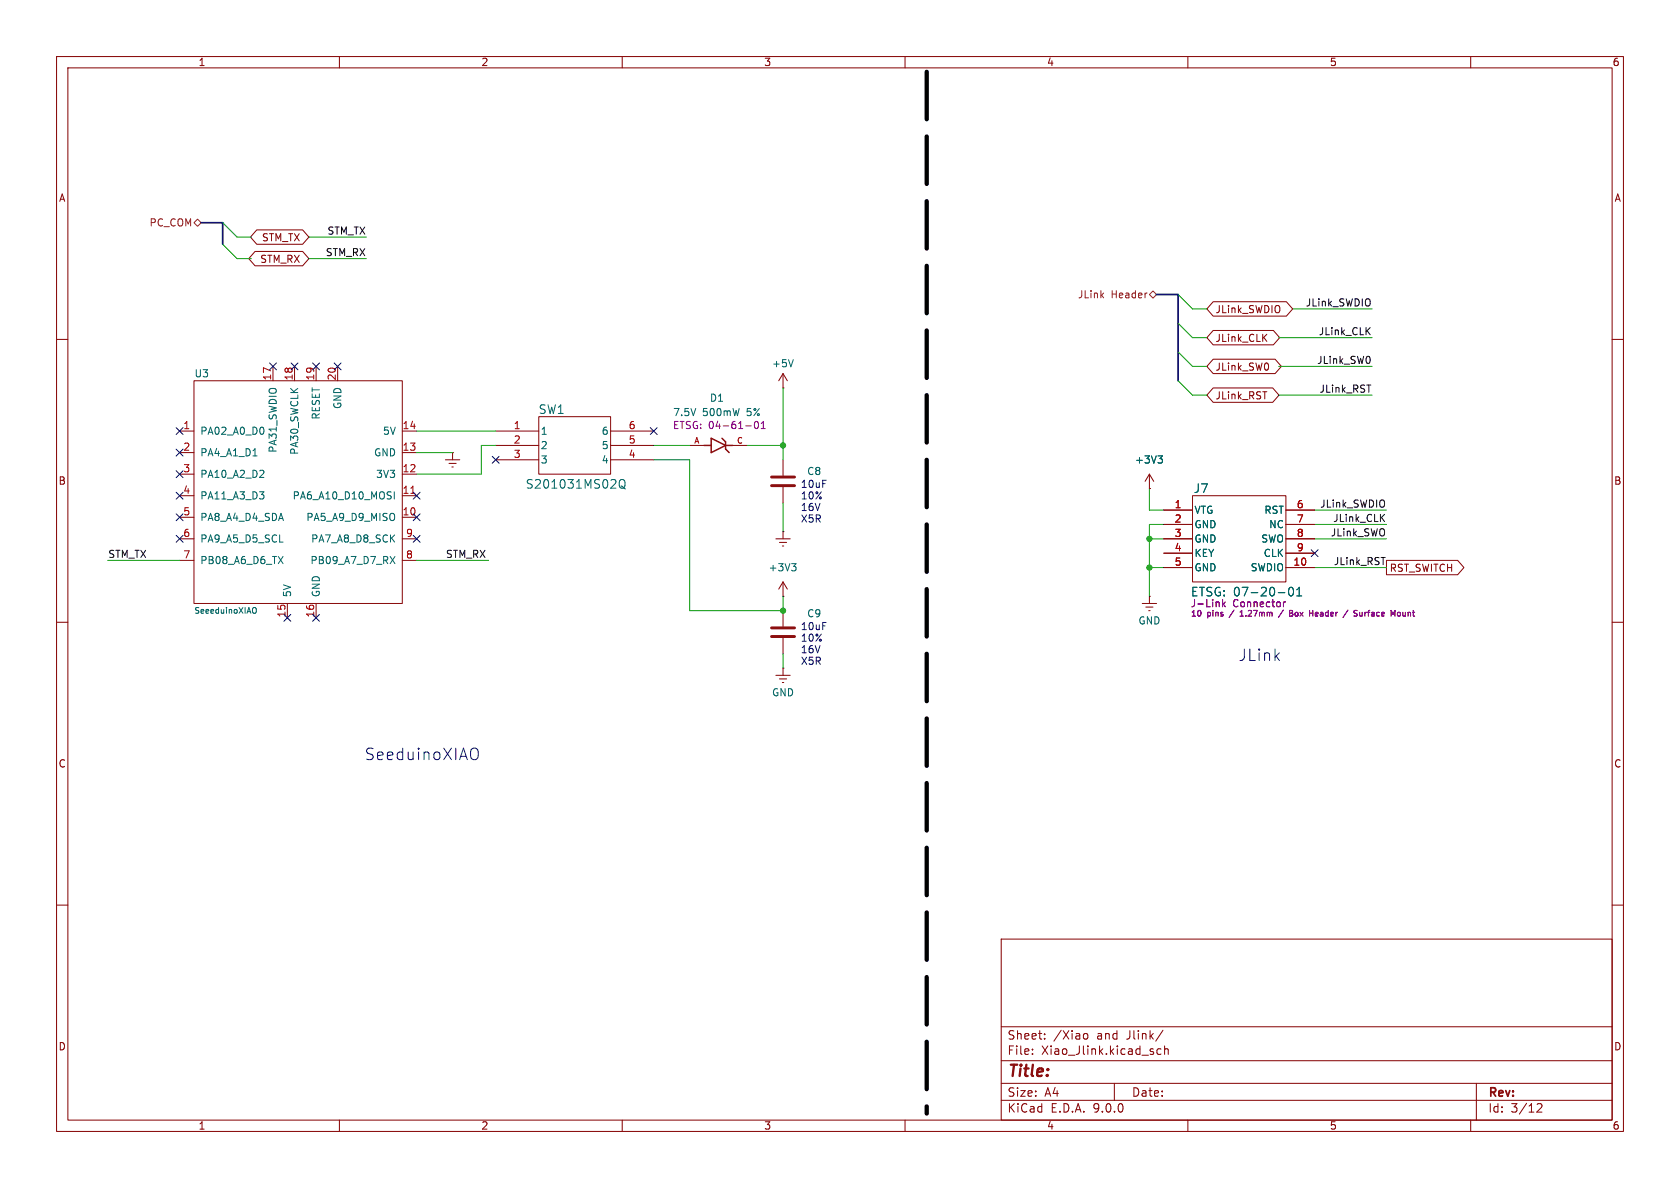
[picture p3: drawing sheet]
<svg xmlns="http://www.w3.org/2000/svg" width="297mm" height="210mm" viewBox="0 0 297 210" stroke-linecap="round" stroke-linejoin="round" font-family="sans-serif">
<g fill="none" stroke="#840000" stroke-width=".18">
<path d="M10 10h277v190h-277zM12 12h273v186h-273zM60 10v2M110 10v2M160 10v2M210 10v2M260 10v2M45.1 44.4h8.4l1.1 1.3-1.1 1.3h-8.4l-1.1-1.3zM45.4 40.6h8.1l1.1 1.3-1.1 1.3h-8.1l-1.1-1.3zM214.5 53.3h12.9l1.1 1.3-1.1 1.3h-12.9l-1.1-1.3zM214.5 58.4h10.6l1.1 1.3-1.1 1.3h-10.6l-1.1-1.3zM223.4 59.6l.6 .8"/>
<path d="M224 59.1l-.8 .7M10 60h2M31.7 76.2h2.6M34.3 67.3h36.8v39.4h-36.8zM48.3 64.8v2.5M52.1 64.8v2.5M55.9 64.8v2.5M59.7 64.8v2.5M71.1 76.2h2.6M87.6 76.2h7.6M87.6 78.7h7.6M95.2 73.7h12.7v10.1h-12.7z"/>
<path d="M107.9 76.2h7.7M107.9 78.7h7.7M121.9 78.7h2.6M129.5 78.7h2.6M138.4 68.6h.1M138.4 66l-.7 1.3M138.4 66l.8 1.3M138.4 66v2.6M214.5 68.6h10.5l1.1 1.3-1.1 1.2h-10.5l-1.1-1.2zM214.5 63.5h10.9l1.1 1.3-1.1 1.2h-10.9l-1.1-1.2zM285 60h2M31.7 80h2.6"/>
<path d="M31.7 83.8h2.6M31.7 87.6h2.6M31.7 91.4h2.6M31.7 95.3h2.6M31.7 99.1h2.6M71.1 80h2.6M71.1 83.8h2.6M71.1 87.6h2.6M71.1 91.4h2.6M71.1 95.3h2.6M71.1 99.1h2.6M78.7 81.3h2.6"/>
<path d="M79.4 81.9h1.2M79.9 82.6h.2M80 80h.1M80 80v1.3M87.6 81.3h7.6M107.9 81.3h7.7M137.2 95.3h2.5M137.8 95.9h1.3M138.3 96.5h.3M138.4 94h.1M138.4 81.3v2.8M138.4 86.1v2.8"/>
<path d="M138.4 94v1.3M203.2 86.4h.1M203.2 83.8l-.8 1.3M203.2 83.8l.8 1.3M203.2 83.8v2.6M205.7 95.3h5.1M205.7 90.2h5.1M205.7 92.7h5.1M205.7 97.8h5.1M210.8 87.6h16.5v15.3h-16.5zM227.3 95.3h5.1M227.3 90.2h5.1"/>
<path d="M227.3 92.7h5.1M227.3 97.8h5.1M245.1 99.1h12.6l1.1 1.2-1.1 1.3h-12.6zM10 110h2M50.8 106.7v2.5M55.9 106.7v2.5M137.2 119.4h2.5M138.4 105.4h.1M138.4 118.1h.1M138.4 102.9v2.5M138.4 108v2.7M138.4 112.8v2.8"/>
<path d="M138.4 118.1v1.3M138.4 102.9l-.7 1.2M138.4 102.9l.8 1.2M201.9 106.7h2.6M202.6 107.3h1.2M203.1 108h.2M203.2 105.4h.1M203.2 105.4v1.3M205.7 100.3h5.1M227.3 100.3h5.1M285 110h2M137.8 120h1.3"/>
<path d="M138.3 120.7h.3M10 160h2M177 166h108v32h-108zM285 160h2M60 198v2M110 198v2M160 198v2M177 194.5h108M177 191.5h108M177 187.5h108M177 181.5h108M182.5 186.3v.1"/>
<path d="M182.5 185.5v.1M184.7 183.6v.1M184.7 182.8v.1M191.6 182.8l.4-.1 .3 .3v.4l-.1 .2-.4 .1-.2-.1M197 191.5v3M205.2 185.5l-.4-.1-.3 .3v.4l.2 .2h.5M205.6 182.1l-1.3 2M205.9 185.5l.2-.1 .4 .1v.9M205.9 184.9v1.5M210 198v2M260 198v2M261 191.5v6.5"/>
<path d="M271.7 195.2l.6-.1 .2 .1 .1 .3-.9 1.1h.9"/>
</g>
<g fill="none" stroke="#006464" stroke-width=".18">
<path d="M46.5 75.6l.2 .4-.2 .7M140.2 63.6l-.4 1.2M44.7 80.6h.7M45.9 86.9h.8l-.5 .5M46.5 83.2l.2 .2-.1 .3-.7 .7h.8M46.5 87.5l.2 .2-.2 .4M49.2 98.4l.8 1.2M50 98.4l-.8 1.2M69 98.4l.8 1.2M69.7 86.9v1.3M69.8 98.4l-.8 1.2M109.5 85a.51 .51 0 0 1 .6-.2 .51 .51 0 0 1 .4 .5v.5a.51 .51 0 0 1-.5 .5 .51 .51 0 0 1-.5-.5z"/>
<path d="M109.8 85.9l.3 .1 .5 .4M139.9 99.6h.8l-.4 .5M204.7 80.6h.8l-.4 .5M205.3 81.1l.2 .2v.3l-.2 .3M44.8 107.4h.1a.34 .34 0 0 1 .4 .3v.4a.34 .34 0 0 1-.2 .3 .34 .34 0 0 1-.3 0M140.5 100.1l.2 .3v.3l-.2 .2M226 104.8h1.1M228 103.9l.2-.1a.83 .83 0 0 1 .6 .7 .83 .83 0 0 1-.3 .8h-.2a.83 .83 0 0 1-.6-.6 .83 .83 0 0 1 .3-.8zM229.3 105.3h.8M229.3 104.3l.4-.5v1.5"/>
</g>
<path d="M72.6 87.2h.8" fill="none" stroke="#a90000" stroke-width=".18"/>
<g fill="none" stroke="#840084" stroke-width=".18">
<path d="M131.9 75.3h.9M133.5 74.6l.2-.1a.68 .68 0 0 1 .4 .6 .68 .68 0 0 1-.4 .7 .84 .84 0 0 1-.2-1.2zM134.6 75.8h.7M134.6 74.9l.3-.4v1.3M216.1 106v1.3M216.3 106.8l.3 .5M216.6 106.4l-.5 .5M219.2 108.9h.6M226.9 107.9l-.9 1.3M226.9 106.4v.9M227.3 106.4l-.4 .3M228 108.4h.3"/>
<path d="M228.3 108.4l.2 .1M228.5 108.1l-.2-.2h-.3v1l.5-.1M228.5 108.2l-.2 .2M231.5 108.4h.6M232.1 107.9v1M238.3 107.9l-.9 1.3M239.8 107.9l.1 .1M239.8 108.5l.1 .1-.1 .3M240.4 108.2v.6l.3 .1M246.3 108.6l.3-.7v1M247.5 108.3l-.3-.1-.2 .2 .1 .5h.4"/>
</g>
<path d="M136.4 84.3h4.1M136.4 85.9h4.1M136.4 111h4.1M136.4 112.5h4.1" fill="none" stroke="#840000" stroke-width=".51"/>
<path d="M124.5 78.7h1.2M125.7 77.5l2.6 1.2-2.6 1.3zM127.6 77.5l.7 .6v1.3l.6 .6M128.3 78.7h1.2" fill="none" stroke="#840000" stroke-width=".25"/>
<path d="M34.3 39.4l.6-.7 .7 .7-.7 .6zM203.8 51.4l.7 .7-.7 .6-.6-.6z" fill="none" stroke="#725600" stroke-width=".18"/>
<path d="M241.7 58.5l.5 .7M242.2 57.9l-.7 .7M244.2 91.5l.6 .7M244.8 90.9l-.8 .8" fill="none" stroke="#0f0f0f" stroke-width=".18"/>
<path d="M163.8 12.7v184.2" fill="none" stroke="#000" stroke-width=".76" stroke-dasharray="8.4 3"/>
<path d="M35.6 39.4h3.8v3.8M204.5 52.1h3.8v15.2" fill="none" stroke="#000084" stroke-width=".3"/>
<g fill="none" stroke="#009600" stroke-width=".18">
<path d="M39.4 39.4l2.5 2.5h2.5M39.4 43.2l2.5 2.5h2.5M54.6 45.7h10.2M54.6 41.9h10.2M208.3 52.1l2.5 2.5h2.6M208.3 57.2l2.5 2.5h2.6M226.1 59.7h16.5M228.6 54.6h14M73.7 76.2h13.9M87.6 78.7h-2.5v5.1h-11.4M115.6 78.7h6.3M132.1 78.7h6.3"/>
<path d="M138.4 68.6v12.7M208.3 67.3l2.5 2.6h2.6M208.3 62.2l2.5 2.6h2.6M226.1 69.9h16.5M226.1 64.8h16.5M19 99.1h12.7M73.7 80h6.3M73.7 99.1h12.7M115.6 81.3h6.3v26.7h16.5v-2.6M138.4 88.9v5.1M203.2 86.4v3.8h2.5M203.2 95.3h2.5"/>
<path d="M205.7 92.7h-2.5v12.7M232.4 95.3h12.7M232.4 90.2h12.7M232.4 92.7h12.7M138.4 115.6v2.5M203.2 100.3h2.5M232.4 100.3h12.7"/>
</g>
<g fill="none" stroke="#000084" stroke-width=".18">
<path d="M31.1 79.4l1.3 1.2M31.1 75.6l1.3 1.2M32.4 79.4l-1.3 1.2M32.4 75.6l-1.3 1.2M47.7 64.2l1.2 1.2M48.9 64.2l-1.2 1.2M51.5 64.2l1.2 1.2M52.7 64.2l-1.2 1.2M55.3 64.2l1.2 1.2M56.5 64.2l-1.2 1.2M59.1 64.2l1.2 1.2M60.3 64.2l-1.2 1.2"/>
<path d="M115 75.6l1.2 1.2M116.2 75.6l-1.2 1.2M31.1 90.8l1.3 1.2M31.1 83.2l1.3 1.2M31.1 87l1.3 1.2M31.1 94.6l1.3 1.3M32.4 90.8l-1.3 1.2M32.4 83.2l-1.3 1.2M32.4 87l-1.3 1.2M32.4 94.6l-1.3 1.3M73.1 87l1.2 1.2M73.1 94.6l1.2 1.3"/>
<path d="M73.1 90.8l1.2 1.2M74.3 90.8l-1.2 1.2M74.3 87l-1.2 1.2M74.3 94.6l-1.2 1.3M87 80.7l1.2 1.2M88.2 80.7l-1.2 1.2M231.8 97.2l1.2 1.2M233 97.2l-1.2 1.2M50.2 108.6l1.2 1.2M51.4 108.6l-1.2 1.2M55.3 108.6l1.2 1.2M56.5 108.6l-1.2 1.2"/>
</g>
<path d="M83.7 132.3a.68 .68 0 0 1 .8 .6v.7a.68 .68 0 0 1-.8 .7" fill="none" stroke="#0000c2" stroke-width=".18"/>
<g fill="#009600" stroke="#009600" stroke-width=".18">
<circle cx="138.4" cy="108" r=".46"/>
<circle cx="138.4" cy="78.7" r=".46"/>
<circle cx="203.2" cy="100.3" r=".46"/>
<circle cx="203.2" cy="95.3" r=".46"/>
</g>
<g font-size="2.8" fill="#0000c2">
<text x="218.9" y="117.1">JLink</text>
<text x="64.4" y="134.6">SeeduinoXIAO</text>
</g>
<text font-size="2.8" fill="#840000" x="178" y="190.9">Title:</text>
<g font-size="2.1" fill="#006464">
<text x="95.1" y="73.4">SW1</text>
<text x="92.9" y="86.6">S201031MS02Q</text>
<text x="211" y="87.4">J7</text>
<text x="210.5" y="105.6">ETSG: 07-20-01</text>
</g>
<g font-size="2.1" fill="#840000">
<text x="178" y="184">Sheet:</text>
<text x="186.2" y="184">/Xiao</text>
<text x="194" y="184">and</text>
<text x="199.3" y="184">Jlink/</text>
<text x="178" y="186.7">File:</text>
<text x="184.1" y="186.7">Xiao_Jlink.kicad_sch</text>
<text x="178" y="196.9">KiCad</text>
<text x="178" y="194.1">Size:</text>
<text x="184.7" y="194.1">A4</text>
<text x="185.7" y="196.9">E.D.A.</text>
<text x="193.3" y="196.9">9.0.0</text>
<text x="200" y="194.1">Date:</text>
<text x="263" y="194.3">Rev:</text>
<text x="263" y="196.9">Id:</text>
<text x="267.1" y="196.9">3/12</text>
</g>
<g font-size="1.8" fill="#840000">
<text x="35" y="11.9">1</text>
<text x="85" y="11.9">2</text>
<text x="135" y="11.9">3</text>
<text x="185" y="11.9">4</text>
<text x="235" y="11.9">5</text>
<text x="285" y="11.9">6</text>
<text x="10.3" y="35.9">A</text>
<text x="285.3" y="35.9">A</text>
<text x="45.9" y="46.7">STM_RX</text>
<text x="46.2" y="42.9">STM_TX</text>
<text x="214.8" y="55.6">JLink_SWDIO</text>
<text x="214.8" y="65.7">JLink_SW0</text>
<text x="214.8" y="60.6">JLink_CLK</text>
<text x="214.8" y="70.8">JLink_RST</text>
<text x="10.3" y="85.9">B</text>
<text x="285.3" y="85.9">B</text>
<text x="245.6" y="101.3">RST_SWITCH</text>
<text x="10.3" y="135.9">C</text>
<text x="285.3" y="135.9">C</text>
<text x="10.3" y="185.9">D</text>
<text x="285.3" y="185.9">D</text>
<text x="35" y="199.9">1</text>
<text x="85" y="199.9">2</text>
<text x="135" y="199.9">3</text>
<text x="185" y="199.9">4</text>
<text x="235" y="199.9">5</text>
<text x="285" y="199.9">6</text>
</g>
<g font-size="1.8" fill="#725600">
<text x="26.3" y="40.2">PC_COM</text>
<text x="190.5" y="52.9">JLink</text>
<text x="196.4" y="52.9">Header</text>
</g>
<g font-size="1.8" fill="#0f0f0f">
<text x="57.8" y="41.6">STM_TX</text>
<text x="57.5" y="45.4">STM_RX</text>
<text x="230.8" y="54.3">JLink_SWDIO</text>
<text x="233.1" y="59.3">JLink_CLK</text>
<text x="232.8" y="64.4">JLink_SW0</text>
<text x="233.2" y="69.5">JLink_RST</text>
<text x="233.3" y="89.8">JLink_SWDIO</text>
<text x="235.2" y="94.9">JLink_SWO</text>
<text x="235.6" y="92.4">JLink_CLK</text>
<text x="19" y="98.7">STM_TX</text>
<text x="78.7" y="98.7">STM_RX</text>
<text x="235.7" y="100">JLink_RST</text>
</g>
<g font-size="1.8" fill="#006464">
<text x="136.4" y="65.1">+5V</text>
<text x="34.3" y="66.9">U3</text>
<text x="125.4" y="71.2">D1</text>
<text x="35.3" y="77.1">PA02_A0_D0</text>
<text x="56.7" y="74.3" transform="rotate(-90 56.7 74.3)">RESET</text>
<text x="60.6" y="72.4" transform="rotate(-90 60.6 72.4)">GND</text>
<text x="67.6" y="77.1">5V</text>
<text x="95.5" y="77.1">1</text>
<text x="106.3" y="77.1">6</text>
<text x="118.9" y="73.8">7.5V</text>
<text x="124.2" y="73.8">500mW</text>
<text x="132.1" y="73.8">5%</text>
<text x="35.3" y="80.9">PA4_A1_D1</text>
<text x="49.1" y="80.1" transform="rotate(-90 49.1 80.1)">PA31_SWDIO</text>
<text x="52.9" y="80.5" transform="rotate(-90 52.9 80.5)">PA30_SWCLK</text>
<text x="66" y="80.9">GND</text>
<text x="95.5" y="79.6">2</text>
<text x="95.5" y="82.1">3</text>
<text x="106.3" y="79.6">5</text>
<text x="106.3" y="82.1">4</text>
<text x="200.6" y="82.1">+3V3</text>
<text x="35.3" y="84.7">PA10_A2_D2</text>
<text x="35.3" y="88.5">PA11_A3_D3</text>
<text x="51.6" y="88.5">PA6_A10_D10_MOSI</text>
<text x="66.4" y="84.7">3V3</text>
<text x="142.6" y="84.2">C8</text>
<text x="35.3" y="92.3">PA8_A4_D4_SDA</text>
<text x="54.1" y="92.3">PA5_A9_D9_MISO</text>
<text x="211.1" y="91">VTG</text>
<text x="211.1" y="93.6">GND</text>
<text x="223.4" y="91">RST</text>
<text x="224.3" y="93.6">NC</text>
<text x="35.3" y="96.1">PA9_A5_D5_SCL</text>
<text x="35.3" y="99.9">PB08_A6_D6_TX</text>
<text x="54.8" y="99.9">PB09_A7_D7_RX</text>
<text x="54.9" y="96.1">PA7_A8_D8_SCK</text>
<text x="135.8" y="101.2">+3V3</text>
<text x="211.1" y="96.1">GND</text>
<text x="211.1" y="98.7">KEY</text>
<text x="211.1" y="101.2">GND</text>
<text x="221" y="101.2">SWDIO</text>
<text x="222.9" y="96.1">SWO</text>
<text x="223.3" y="98.7">CLK</text>
<text x="51.7" y="105.7" transform="rotate(-90 51.7 105.7)">5V</text>
<text x="56.7" y="105.7" transform="rotate(-90 56.7 105.7)">GND</text>
<text x="142.6" y="109.3">C9</text>
<text x="201.2" y="110.6">GND</text>
<text x="136.4" y="123.3">GND</text>
</g>
<g font-size="1.8" fill="#a90000">
<text x="48" y="67.4" transform="rotate(-90 48 67.4)">17</text>
<text x="51.8" y="67.4" transform="rotate(-90 51.8 67.4)">18</text>
<text x="55.6" y="67.4" transform="rotate(-90 55.6 67.4)">19</text>
<text x="59.4" y="67.4" transform="rotate(-90 59.4 67.4)">20</text>
<text x="32.3" y="75.9">1</text>
<text x="71.1" y="75.9">14</text>
<text x="90.7" y="75.9">1</text>
<text x="111.1" y="75.9">6</text>
<text x="32.3" y="79.8">2</text>
<text x="32.3" y="83.6">3</text>
<text x="71.1" y="79.8">13</text>
<text x="71.1" y="83.6">12</text>
<text x="90.7" y="78.5">2</text>
<text x="90.7" y="81">3</text>
<text x="111.1" y="78.5">5</text>
<text x="111.1" y="81">4</text>
<text x="32.3" y="87.4">4</text>
<text x="71.1" y="87.4">11</text>
<text x="207.6" y="89.9">1</text>
<text x="229.2" y="89.9">6</text>
<text x="32.3" y="91.2">5</text>
<text x="32.3" y="95">6</text>
<text x="71.1" y="91.2">10</text>
<text x="71.7" y="95">9</text>
<text x="207.6" y="92.5">2</text>
<text x="207.6" y="95">3</text>
<text x="229.2" y="92.5">7</text>
<text x="229.2" y="95">8</text>
<text x="32.3" y="98.8">7</text>
<text x="71.7" y="98.8">8</text>
<text x="207.6" y="97.5">4</text>
<text x="207.6" y="100.1">5</text>
<text x="228.6" y="100.1">10</text>
<text x="229.2" y="97.5">9</text>
<text x="50.5" y="109.3" transform="rotate(-90 50.5 109.3)">15</text>
<text x="55.6" y="109.3" transform="rotate(-90 55.6 109.3)">16</text>
</g>
<g font-size="1.8" fill="#840084">
<text x="118.9" y="76">ETSG: 04-61-01</text>
<text x="210.4" y="107.5">J-Link</text>
<text x="217.9" y="107.5">Connector</text>
</g>
<g font-size="1.8" fill="#0000c2">
<text x="141.5" y="86.4">10uF</text>
<text x="141.5" y="88.5">10%</text>
<text x="141.5" y="90.5">16V</text>
<text x="141.5" y="92.6">X5R</text>
<text x="141.5" y="111.6">10uF</text>
<text x="141.5" y="113.6">10%</text>
<text x="141.5" y="115.7">16V</text>
<text x="141.5" y="117.7">X5R</text>
</g>
<g font-size="1.4" fill="#a90000">
<text x="122.6" y="78.5">A</text>
<text x="130.2" y="78.5">C</text>
</g>
<text font-size="1.4" fill="#006464" x="34.3" y="108.7">SeeeduinoXIAO</text>
<g font-size="1.4" fill="#840084">
<text x="210.4" y="109.2">10</text>
<text x="213.4" y="109.2">pins</text>
<text x="217.6" y="109.2">/</text>
<text x="219.7" y="109.2">1.27mm</text>
<text x="228.9" y="109.2">Box</text>
<text x="232.7" y="109.2">Header</text>
<text x="239" y="109.2">/</text>
<text x="241.1" y="109.2">Surface</text>
<text x="247.8" y="109.2">Mount</text>
</g>
</svg>
